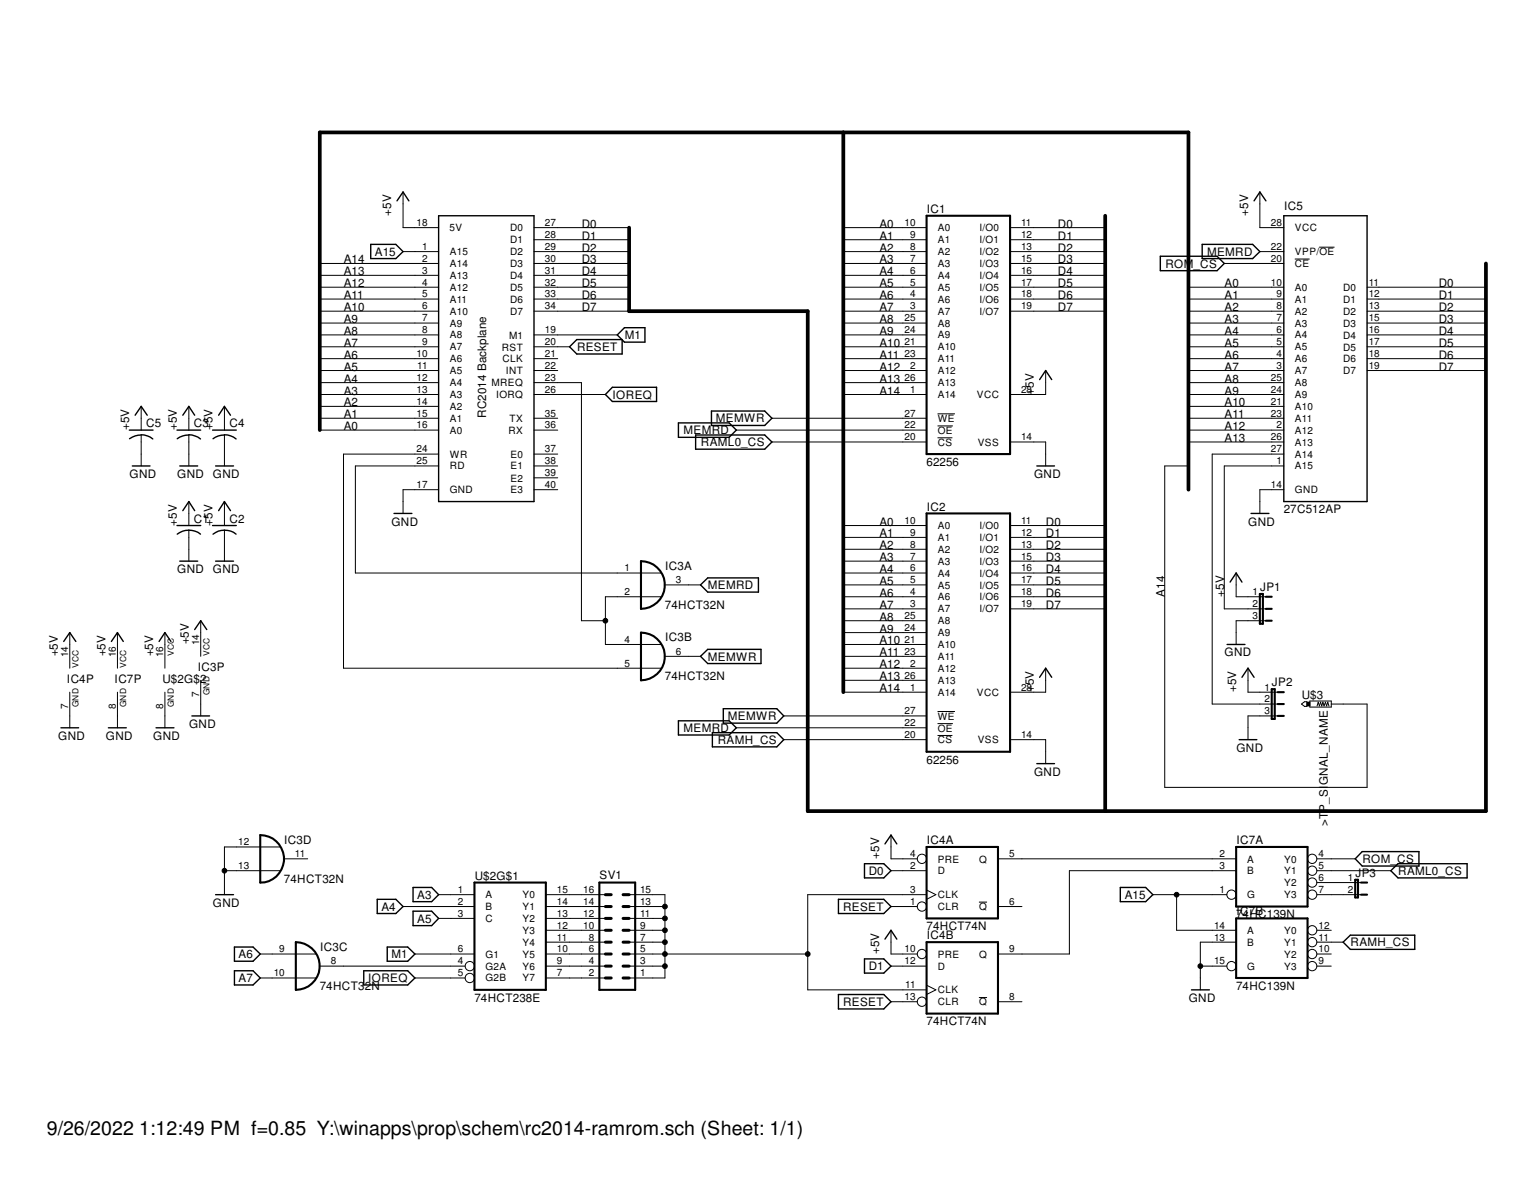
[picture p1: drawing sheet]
<svg xmlns="http://www.w3.org/2000/svg" width="279mm" height="216mm" viewBox="0 0 279 216" stroke-linecap="round" stroke-linejoin="round" font-family="sans-serif">
<g fill="none" stroke="#000" stroke-width=".18">
<path d="M73.4 34.9v6.5h6.4M229.3 34.9v6.5h4.4M58.2 47.9h21.6M58.2 50.1h21.6M58.2 52.2h21.6M58.2 54.4h21.6M58.2 56.6h21.6M58.2 58.8h21.6M73.4 45.8h6.4M97.2 41.4h17.3M97.2 43.6h17.3M97.2 45.8h17.3"/>
<path d="M97.2 47.9h17.3M97.2 50.1h17.3M97.2 52.2h17.3M97.2 54.4h17.3M97.2 56.6h17.3M153.5 41.4h15.2M153.5 43.6h15.2M153.5 45.8h15.2M153.5 47.9h15.2M153.5 50.1h15.2M153.5 52.2h15.2M153.5 54.4h15.2"/>
<path d="M153.5 56.6h15.2M153.5 58.8h15.2M183.9 41.4h17.3M183.9 43.6h17.3M183.9 45.8h17.3M183.9 47.9h17.3M183.9 50.1h17.3M183.9 52.2h17.3M183.9 54.4h17.3M183.9 56.6h17.3M216.3 52.2h17.4M216.3 54.4h17.4"/>
<path d="M216.3 56.6h17.4M216.3 58.8h17.4M222.8 47.9h10.9M229.3 45.8h4.4M235.7 47.1h2.7M240.1 45h2.8M248.8 52.2h21.7M248.8 54.4h21.7M248.8 56.6h21.7M248.8 58.8h21.7M25.7 73.9v4.3M25.7 79.1v5.7"/>
<path d="M34.4 73.9v4.3M34.4 79.1v5.7M40.9 73.9v4.3M40.9 79.1v5.7M58.2 60.9h21.6M58.2 63.1h21.6M58.2 65.2h21.6M58.2 67.4h21.6M58.2 69.6h21.6M58.2 71.8h21.6M58.2 76.1h21.6M58.2 78.2h21.6"/>
<path d="M58.2 73.9h21.6M97.2 60.9h15.2M97.2 63.1h6.5M97.2 65.2h4.3M97.2 67.4h4.3M97.2 69.6h8.6v43.3h4.4M97.2 71.8h13M97.2 76.1h4.3M97.2 78.2h4.3M134 78.2h34.7M140.5 76.1h28.2M153.5 60.9h15.2"/>
<path d="M153.5 63.1h15.2M153.5 65.2h15.2M153.5 67.4h15.2M153.5 69.6h15.2M153.5 71.8h15.2M170.6 75.3h3.2M170.6 77.5h2.8M170.6 79.6h2.8M190.3 67.4v4.4h-6.4M216.3 60.9h17.4M216.3 63.1h17.4M216.3 65.2h17.4"/>
<path d="M216.3 67.4h17.4M216.3 69.6h17.4M216.3 71.8h17.4M216.3 76.1h17.4M216.3 78.2h17.4M216.3 73.9h17.4M248.8 60.9h21.7M248.8 63.1h21.7M248.8 65.2h21.7M248.8 67.4h21.7M34.4 91.2v4.4M34.4 96.4v5.7"/>
<path d="M40.9 91.2v4.4M40.9 96.4v5.7M79.8 89.1h-6.4v4.3M79.8 82.6h-17.3v38.9h57.9M79.8 84.8h-15.1v19.4h55.7M97.2 89.1h4.3M97.2 82.6h4.3M97.2 84.8h4.3M97.2 86.9h4.3M140.5 80.4h28.2M153.5 95.6h15.2M153.5 97.7h15.2"/>
<path d="M153.5 99.9h15.2M183.9 80.4h6.4v4.4M183.9 95.6h17.3M183.9 97.7h17.3M183.9 99.9h17.3M216.3 80.4h17.4M216.3 84.8h-4.3v58.4h36.8v-15.1h-6.5M233.7 89.1h-4.4v4.3M233.7 82.6h-13.1v45.5h12M233.7 84.8h-10.9v25.9h7.6M12.7 115.1v6.4M21.4 115.1v6.4"/>
<path d="M30 115.1v6.4M36.5 112.9v6.5M120.4 108.5h-10.2v8.7h10.2M121 106.4h6.5M121 119.4h6.5M153.5 102.1h15.2M153.5 104.2h15.2M153.5 106.4h15.2M153.5 108.5h15.2M153.5 110.7h15.2M153.5 112.9h15.2M153.5 115.1h15.2"/>
<path d="M153.5 117.2h15.2M153.5 119.4h15.2M183.9 102.1h17.3M183.9 104.2h17.3M183.9 106.4h17.3M183.9 108.5h17.3M183.9 110.7h17.3M225 104.2v4.3h5.4M230.4 112.9h-5.4v4.3M12.7 125.9v6.5M21.4 125.9v6.5M30 125.9v6.5"/>
<path d="M36.5 123.7v6.5M134 132.4h34.7M142.7 130.2h26M142.7 134.5h26M153.5 121.5h15.2M153.5 123.7h15.2M153.5 125.9h15.2M170.6 129.4h3.2M170.6 131.6h2.8M170.6 133.8h2.8M183.9 134.5h6.4v4.4M190.3 121.5v4.4h-6.4"/>
<path d="M227.2 121.5v4.4h5.4M232.6 130.2h-5.4v4.3M236.9 128.1l.5-.5h.5v.9h-.5zM237.9 127.7h.5v.7h-.5zM238.4 127.5h3.9v1.1h-3.9zM239.7 128.4l.2-.7 .3 .7 .2-.7 .2 .7 .2-.7 .2 .7 .3-.7 .2 .7 .2-.7 .2 .7M40.9 158.4h10.2M51.1 154.1h-10.2v8.6M51.7 156.2h4.3M162.2 158.4h6.5M162.2 151.9v4.3h4.8M181.7 156.2h43.3"/>
<path d="M225 158.4h-30.4v15.1h-12.9M239.7 158.4h13.5M239.7 156.2h7M47.4 173.5h10.1M47.4 177.9h10.1M58.2 175.7h26.5M73.4 164.9h13M75.5 173.5h10.9M75.5 177.9h9.2M79.8 167h6.6M79.8 162.7h6.6M99.4 173.5h10.8"/>
<path d="M99.4 177.9h10.8M99.4 175.7h10.8M99.4 171.4h10.8M99.4 169.2h10.8M99.4 167h10.8M99.4 164.9h10.8M99.4 162.7h10.8M114.5 173.5h32.5M114.5 162.7h6.5v15.2h-6.5M114.5 175.7h6.5M114.5 171.4h6.5M114.5 169.2h6.5"/>
<path d="M114.5 167h6.5M114.5 164.9h6.5M162.2 169.2v4.3h4.8M162.2 175.7h6.5M162.2 164.9h4.8M168.7 162.7h-21.7v17.3h21.7M168.7 161.9l1.6 .8-1.6 .9M168.7 179.2l1.6 .8-1.6 .9M178.2 164.1h1.5M181.7 164.9h4.3M209.8 162.7h13.5M214.2 162.7v6.5h10.8"/>
<path d="M218.5 175.7h4.8M225 171.4h-6.5v8.6M239.7 173.5h2.6M239.7 175.7h2.6M239.7 171.4h4.8M239.7 169.2h2.6M239.7 162.7h8M239.7 160.5h8M162.2 182.2h4.8M178.2 181.4h1.5M181.7 182.2h4.3"/>
<circle cx="110.2" cy="112.9" r=".43"/>
<circle cx="40.8" cy="158.4" r=".43"/>
<circle cx="167.8" cy="156.2" r=".85"/>
<circle cx="238.8" cy="158.4" r=".85"/>
<circle cx="238.8" cy="156.2" r=".85"/>
<circle cx="85.5" cy="175.7" r=".85"/>
<circle cx="85.5" cy="177.9" r=".85"/>
<circle cx="121" cy="173.5" r=".43"/>
<circle cx="121" cy="164.9" r=".43"/>
<circle cx="121" cy="171.4" r=".43"/>
<circle cx="121" cy="175.7" r=".43"/>
<circle cx="121" cy="169.2" r=".43"/>
<circle cx="121" cy="167" r=".43"/>
<circle cx="147" cy="173.5" r=".43"/>
<circle cx="167.8" cy="173.5" r=".85"/>
<circle cx="167.8" cy="164.9" r=".85"/>
<circle cx="214.2" cy="162.7" r=".43"/>
<circle cx="218.5" cy="175.7" r=".43"/>
<circle cx="224.2" cy="162.7" r=".85"/>
<circle cx="224.2" cy="175.7" r=".85"/>
<circle cx="238.8" cy="171.4" r=".85"/>
<circle cx="238.8" cy="175.7" r=".85"/>
<circle cx="238.8" cy="160.5" r=".85"/>
<circle cx="238.8" cy="173.5" r=".85"/>
<circle cx="238.8" cy="162.7" r=".85"/>
<circle cx="238.8" cy="169.2" r=".85"/>
<circle cx="167.8" cy="182.2" r=".85"/>
</g>
<g fill="none" stroke="#000" stroke-width=".25">
<path d="M72.3 36.5l1.1-1.6 1 1.6M79.8 39.2h17.4v52h-17.4zM228.3 36.5l1-1.6 1.1 1.6M233.7 39.2h15.1v52h-15.1zM67.5 44.4h4.6l1.3 1.4-1.3 1.2h-4.6zM211.2 46.6h10.3l1.3 1.3-1.3 1.3h-10.3zM218.8 44.4h9.2l1.3 1.4-1.3 1.2h-9.2zM23.5 78.2h4.4M24.6 75.5l1.1-1.6 1.1 1.6M25.7 79.1a3.5 3.5 0 0 1 2.1 .7M25.7 79.1a3.6 3.6 0 0 0-2.1 .7M32.2 78.2h4.3"/>
<path d="M33.3 75.5l1.1-1.6 1 1.6M34.4 79.1a3.7 3.7 0 0 1 2.1 .7M34.4 79.1a3.6 3.6 0 0 0-2.1 .7M38.7 78.2h4.3M39.8 75.5l1.1-1.6 1.1 1.6M40.9 79.1a3.5 3.5 0 0 1 2.1 .7M40.9 79.1a3.4 3.4 0 0 0-2.1 .7M103.7 63.1l1.3-1.3h8.2v2.6h-8.2zM111.5 70.4h8v2.6h-8l-1.3-1.2zM112.4 60.9l1.3-1.3h3.7v2.6h-3.7zM123.5 76.9h9.2l1.3 1.3-1.3 1.3h-9.2zM126.6 79.1h12.6l1.3 1.3-1.3 1.3h-12.6z"/>
<path d="M129.5 74.8h9.7l1.3 1.3-1.3 1.3h-9.7zM189.2 69l1.1-1.6 1.1 1.6M24.1 84.8h3.2M32.2 95.6h4.3M32.3 97.2a3.5 3.5 0 0 1 4.2 0M32.7 84.8h3.3M33.3 92.9l1.1-1.7 1 1.7M38.7 95.6h4.3M38.8 97.2a3.4 3.4 0 0 1 4.2 0M39.2 84.8h3.3M39.8 92.9l1.1-1.7 1.1 1.7M71.7 93.4h3.3"/>
<path d="M188.7 84.8h3.2M227.7 93.4h3.3M11.6 116.7l1.1-1.6 1.1 1.6M20.3 116.7l1.1-1.6 1 1.6M29 116.7l1-1.6 1.1 1.6M32.7 102.1h3.3M35.4 114.5l1.1-1.6 1.1 1.6M39.2 102.1h3.3M127.5 106.4l1.3-1.3h9.2v2.6h-9.2zM127.5 119.4l1.3-1.3h9.7v2.6h-9.7zM223.4 117.2h3.2M223.9 105.9l1.1-1.7 1.1 1.7"/>
<path d="M11.1 132.4h3.2M19.7 132.4h3.3M28.4 132.4h3.3M34.9 130.2h3.2M123.5 131.1h9.2l1.3 1.3-1.3 1.3h-9.2zM129.7 133.3h11.7l1.3 1.2-1.3 1.3h-11.7zM131.7 128.9h9.7l1.3 1.3-1.3 1.3h-9.7zM188.7 138.9h3.2M189.2 123.2l1.1-1.7 1.1 1.7M225.6 134.5h3.2M226.1 123.2l1.1-1.7 1.1 1.7M157.4 157.1h3.5l1.3 1.3-1.3 1.3h-3.5z"/>
<path d="M161.1 153.5l1.1-1.6 1 1.6M247.9 154.9h10.4v2.6h-10.4l-1.2-1.3zM253.2 158.4l1.3-1.3h12.5v2.6h-12.5zM39.2 162.7h3.3M42.7 176.6h3.4l1.3 1.3-1.3 1.3h-3.4zM42.7 172.3h3.4l1.3 1.2-1.3 1.3h-3.4zM66.2 176.6h8l1.3 1.3-1.3 1.3h-8zM68.7 163.6h3.4l1.3 1.3-1.3 1.3h-3.4zM70.5 172.3h3.7l1.3 1.2-1.3 1.3h-3.7zM75.2 161.4h3.4l1.2 1.3-1.2 1.3h-3.4zM75.2 165.7h3.4l1.2 1.3-1.2 1.4h-3.4zM152.6 163.6h8.3l1.3 1.3-1.3 1.3h-8.3z"/>
<path d="M157.4 174.4h3.5l1.3 1.3-1.3 1.3h-3.5zM161.1 170.8l1.1-1.6 1 1.6M203.9 161.4h4.6l1.3 1.3-1.3 1.3h-4.6zM244.5 171.4l1.3-1.3h11.7v2.6h-11.7zM152.6 180.9h8.3l1.3 1.3-1.3 1.3h-8.3zM216.9 180h3.2"/>
</g>
<g fill="none" stroke="#000" stroke-width=".38">
<path d="M168.7 39.2h15.2v43.4h-15.2zM168.7 93.4h15.2v43.3h-15.2zM116.7 102.1a4.3 4.3 0 0 1 4.3 4.3 4.3 4.3 0 0 1-4.3 4.3zM116.7 115.1a4.3 4.3 0 0 1 4.3 4.3 4.3 4.3 0 0 1-4.3 4.3zM229.3 108h.6v5.5h-.6zM230.4 112.9h1.1M230.4 110.7h1.1M230.4 108.5h1.1M231.5 125.3h.5v5.5h-.5zM232.6 130.2h1.1M232.6 128.1h1.1M232.6 125.9h1.1"/>
<path d="M47.4 151.9a4.3 4.3 0 0 1 4.3 4.3 4.3 4.3 0 0 1-4.3 4.3zM168.7 154.1h13v12.9h-13zM225 154.1h13v10.8h-13zM53.8 171.4a4.3 4.3 0 0 1 4.4 4.3 4.3 4.3 0 0 1-4.4 4.3zM86.4 160.5h13v19.5h-13zM109.1 160.5h6.5v19.5h-6.5zM168.7 171.4h13v13h-13zM225 167h13v10.9h-13zM246.7 160h.5v3.2h-.5zM247.7 160.5h1.1M247.7 162.7h1.1"/>
</g>
<g fill="none" stroke="#000" stroke-width=".55">
<path d="M110.2 173.5h1.1M110.2 175.7h1.1M110.2 177.9h1.1M110.2 169.2h1.1M110.2 171.4h1.1M110.2 162.7h1.1M110.2 164.9h1.1M110.2 167h1.1M113.4 173.5h1.1M113.4 175.7h1.1M113.4 177.9h1.1M113.4 169.2h1.1"/>
<path d="M113.4 171.4h1.1M113.4 162.7h1.1M113.4 164.9h1.1M113.4 167h1.1"/>
</g>
<g fill="#000">
<path d="M237.9 127.7h.5v.7h-.5z" fill-rule="evenodd"/>
<circle cx="110.2" cy="112.9" r=".43"/>
<circle cx="40.8" cy="158.4" r=".43"/>
<circle cx="121" cy="173.5" r=".43"/>
<circle cx="121" cy="164.9" r=".43"/>
<circle cx="121" cy="171.4" r=".43"/>
<circle cx="121" cy="175.7" r=".43"/>
<circle cx="121" cy="169.2" r=".43"/>
<circle cx="121" cy="167" r=".43"/>
<circle cx="147" cy="173.5" r=".43"/>
<circle cx="214.2" cy="162.7" r=".43"/>
<circle cx="218.5" cy="175.7" r=".43"/>
</g>
<path d="M153.5 24.1v101.8M201.2 39.2v108.3M114.5 41.4v15.2h32.5v90.9h123.5v-99.6M58.2 78.2v-54.1h158.1v65" fill="none" stroke="#000" stroke-width=".68"/>
<text font-size="3.6" x="8.5" y="206.4">9/26/2022 1:12:49 PM f=0.85 Y:\winapps\prop\schem\rc2014-ramrom.sch (Sheet: 1/1)</text>
<g font-size="2.1">
<text x="71.2" y="39.2" transform="rotate(-90 71.2 39.2)">+5V</text>
<text x="105.9" y="41.4">D0</text>
<text x="160.1" y="41.4">A0</text>
<text x="168.7" y="38.7">IC1</text>
<text x="192.5" y="41.4">D0</text>
<text x="227.2" y="39.2" transform="rotate(-90 227.2 39.2)">+5V</text>
<text x="233.7" y="38.2">IC5</text>
<text x="62.6" y="47.9">A14</text>
<text x="68.2" y="46.5">A15</text>
<text x="105.9" y="43.6">D1</text>
<text x="105.9" y="45.8">D2</text>
<text x="105.9" y="47.9">D3</text>
<text x="160.1" y="47.9">A3</text>
<text x="160.1" y="45.8">A2</text>
<text x="160.1" y="43.6">A1</text>
<text x="192.5" y="43.6">D1</text>
<text x="192.5" y="45.8">D2</text>
<text x="192.5" y="47.9">D3</text>
<text x="219.7" y="46.5">MEMRD</text>
<text x="62.6" y="50.1">A13</text>
<text x="62.6" y="52.2">A12</text>
<text x="105.9" y="52.2">D5</text>
<text x="105.9" y="50.1">D4</text>
<text x="160.1" y="52.2">A5</text>
<text x="160.1" y="50.1">A4</text>
<text x="192.5" y="50.1">D4</text>
<text x="192.5" y="52.2">D5</text>
<text x="212.1" y="48.7">ROM_CS</text>
<text x="222.9" y="52.2">A0</text>
<text x="261.9" y="52.2">D0</text>
<text x="62.6" y="54.4">A11</text>
<text x="62.6" y="56.6">A10</text>
<text x="62.6" y="58.8">A9</text>
<text x="105.9" y="56.6">D7</text>
<text x="105.9" y="54.4">D6</text>
<text x="160.1" y="58.8">A8</text>
<text x="160.1" y="56.6">A7</text>
<text x="160.1" y="54.4">A6</text>
<text x="192.5" y="54.4">D6</text>
<text x="192.5" y="56.6">D7</text>
<text x="222.9" y="54.4">A1</text>
<text x="222.9" y="58.8">A3</text>
<text x="222.9" y="56.6">A2</text>
<text x="261.9" y="58.8">D3</text>
<text x="261.9" y="54.4">D1</text>
<text x="261.9" y="56.6">D2</text>
<text x="62.6" y="60.9">A8</text>
<text x="62.6" y="63.1">A7</text>
<text x="62.6" y="65.2">A6</text>
<text x="105" y="63.8">RESET</text>
<text x="113.7" y="61.7">M1</text>
<text x="160.1" y="65.2">A11</text>
<text x="160.1" y="63.1">A10</text>
<text x="160.1" y="60.9">A9</text>
<text x="222.9" y="65.2">A6</text>
<text x="222.9" y="63.1">A5</text>
<text x="222.9" y="60.9">A4</text>
<text x="261.9" y="65.2">D6</text>
<text x="261.9" y="60.9">D4</text>
<text x="261.9" y="63.1">D5</text>
<text x="62.6" y="67.4">A5</text>
<text x="62.6" y="69.6">A4</text>
<text x="62.6" y="71.8">A3</text>
<text x="160.1" y="69.6">A13</text>
<text x="160.1" y="67.4">A12</text>
<text x="160.1" y="71.8">A14</text>
<text x="188.2" y="71.8" transform="rotate(-90 188.2 71.8)">+5V</text>
<text x="222.9" y="71.8">A9</text>
<text x="222.9" y="69.6">A8</text>
<text x="222.9" y="67.4">A7</text>
<text x="261.9" y="67.4">D7</text>
<text x="26.6" y="77.7">C5</text>
<text x="35.3" y="77.7">C3</text>
<text x="41.8" y="77.7">C4</text>
<text x="62.6" y="76.1">A1</text>
<text x="62.6" y="73.9">A2</text>
<text x="88.5" y="76" transform="rotate(-90 88.5 76)">RC2014 Backplane</text>
<text x="111.5" y="72.5">IOREQ</text>
<text x="130.3" y="76.8">MEMWR</text>
<text x="222.9" y="76.1">A11</text>
<text x="222.9" y="73.9">A10</text>
<text x="23.5" y="78.2" transform="rotate(-90 23.5 78.2)">+5V</text>
<text x="32.2" y="78.2" transform="rotate(-90 32.2 78.2)">+5V</text>
<text x="38.7" y="78.2" transform="rotate(-90 38.7 78.2)">+5V</text>
<text x="62.6" y="78.2">A0</text>
<text x="124.4" y="79">MEMRD</text>
<text x="127.6" y="81.2">RAML0_CS</text>
<text x="222.9" y="80.4">A13</text>
<text x="222.9" y="78.2">A12</text>
<text x="23.6" y="86.9">GND</text>
<text x="32.3" y="86.9">GND</text>
<text x="38.7" y="86.9">GND</text>
<text x="168.7" y="84.8">62256</text>
<text x="188.2" y="86.9">GND</text>
<text x="32.2" y="95.6" transform="rotate(-90 32.2 95.6)">+5V</text>
<text x="35.3" y="95">C1</text>
<text x="38.7" y="95.6" transform="rotate(-90 38.7 95.6)">+5V</text>
<text x="41.8" y="95">C2</text>
<text x="71.2" y="95.6">GND</text>
<text x="160.1" y="95.6">A0</text>
<text x="168.7" y="92.9">IC2</text>
<text x="190.4" y="95.6">D0</text>
<text x="227.2" y="95.6">GND</text>
<text x="233.7" y="93.4">27C512AP</text>
<text x="160.1" y="99.9">A2</text>
<text x="160.1" y="97.7">A1</text>
<text x="190.4" y="97.7">D1</text>
<text x="190.4" y="99.9">D2</text>
<text x="32.3" y="104.2">GND</text>
<text x="38.7" y="104.2">GND</text>
<text x="121.1" y="103.7">IC3A</text>
<text x="128.9" y="107.1">MEMRD</text>
<text x="160.1" y="106.4">A5</text>
<text x="160.1" y="104.2">A4</text>
<text x="160.1" y="102.1">A3</text>
<text x="190.4" y="104.2">D4</text>
<text x="190.4" y="106.4">D5</text>
<text x="190.4" y="102.1">D3</text>
<text x="229.4" y="107.5">JP1</text>
<text x="121" y="110.7">74HCT32N</text>
<text x="160.1" y="112.9">A8</text>
<text x="160.1" y="110.7">A7</text>
<text x="160.1" y="108.6">A6</text>
<text x="190.4" y="108.6">D6</text>
<text x="190.4" y="110.7">D7</text>
<text x="212" y="108.5" transform="rotate(-90 212 108.5)">A14</text>
<text x="222.8" y="108.6" transform="rotate(-90 222.8 108.6)">+5V</text>
<text x="10.5" y="119.4" transform="rotate(-90 10.5 119.4)">+5V</text>
<text x="19.2" y="119.4" transform="rotate(-90 19.2 119.4)">+5V</text>
<text x="27.9" y="119.4" transform="rotate(-90 27.9 119.4)">+5V</text>
<text x="34.4" y="117.2" transform="rotate(-90 34.4 117.2)">+5V</text>
<text x="121.1" y="116.7">IC3B</text>
<text x="160.1" y="119.4">A11</text>
<text x="160.1" y="117.2">A10</text>
<text x="160.1" y="115.1">A9</text>
<text x="222.9" y="119.4">GND</text>
<text x="12.2" y="124.2">IC4P</text>
<text x="20.9" y="124.2">IC7P</text>
<text x="29.5" y="124.2">U$2G$2</text>
<text x="36" y="122.1">IC3P</text>
<text x="121" y="123.7">74HCT32N</text>
<text x="128.9" y="120.1">MEMWR</text>
<text x="160.1" y="123.7">A13</text>
<text x="160.1" y="121.6">A12</text>
<text x="160.1" y="125.9">A14</text>
<text x="188.2" y="125.9" transform="rotate(-90 188.2 125.9)">+5V</text>
<text x="225" y="125.9" transform="rotate(-90 225 125.9)">+5V</text>
<text x="231.5" y="124.8">JP2</text>
<text x="132.5" y="131">MEMWR</text>
<text x="236.9" y="127.2">U$3</text>
<text x="10.6" y="134.6">GND</text>
<text x="19.3" y="134.6">GND</text>
<text x="27.9" y="134.6">GND</text>
<text x="34.4" y="132.4">GND</text>
<text x="124.4" y="133.1">MEMRD</text>
<text x="130.6" y="135.3">RAMH_CS</text>
<text x="225" y="136.7">GND</text>
<text x="168.7" y="138.9">62256</text>
<text x="188.2" y="141.1">GND</text>
<text x="51.7" y="153.5">IC3D</text>
<text x="168.7" y="153.5">IC4A</text>
<text x="225" y="153.5">IC7A</text>
<text x="241.7" y="150.3" transform="rotate(-90 241.7 150.3)">&gt;TP_SIGNAL_NAME</text>
<text x="51.7" y="160.5">74HCT32N</text>
<text x="86.4" y="160">U$2G$1</text>
<text x="109.1" y="159.9">SV1</text>
<text x="158.1" y="159.1">D0</text>
<text x="160" y="156.2" transform="rotate(-90 160 156.2)">+5V</text>
<text x="246.7" y="159.5">JP3</text>
<text x="248" y="157">ROM_CS</text>
<text x="254.5" y="159.1">RAML0_CS</text>
<text x="38.7" y="164.9">GND</text>
<text x="69.4" y="165.7">A4</text>
<text x="75.9" y="167.8">A5</text>
<text x="75.9" y="163.5">A3</text>
<text x="153.5" y="165.7">RESET</text>
<text x="204.7" y="163.5">A15</text>
<text x="225" y="167">74HC139N</text>
<text x="225" y="166.5">IC7B</text>
<text x="58.3" y="173">IC3C</text>
<text x="160" y="173.5" transform="rotate(-90 160 173.5)">+5V</text>
<text x="168.7" y="169.2">74HCT74N</text>
<text x="168.7" y="170.9">IC4B</text>
<text x="245.8" y="172.1">RAMH_CS</text>
<text x="43.4" y="178.6">A7</text>
<text x="43.4" y="174.3">A6</text>
<text x="67" y="178.6">IOREQ</text>
<text x="71.2" y="174.3">M1</text>
<text x="158.1" y="176.5">D1</text>
<text x="58.2" y="180">74HCT32N</text>
<text x="86.4" y="182.2">74HCT238E</text>
<text x="153.5" y="183">RESET</text>
<text x="216.4" y="182.2">GND</text>
<text x="225" y="180">74HC139N</text>
<text x="168.7" y="186.5">74HCT74N</text>
</g>
<g font-size="1.8">
<text x="75.8" y="41.1">18</text>
<text x="99.2" y="41.1">27</text>
<text x="164.6" y="41.1">10</text>
<text x="185.8" y="41.1">11</text>
<text x="231.3" y="41.1">28</text>
<text x="76.8" y="45.5">1</text>
<text x="76.8" y="47.6">2</text>
<text x="81.8" y="42.1">5V</text>
<text x="81.9" y="46.4">A15</text>
<text x="92.8" y="42.1">D0</text>
<text x="92.8" y="44.2">D1</text>
<text x="92.8" y="46.4">D2</text>
<text x="99.2" y="43.3">28</text>
<text x="99.2" y="45.5">29</text>
<text x="99.2" y="47.6">30</text>
<text x="165.7" y="43.3">9</text>
<text x="165.7" y="45.5">8</text>
<text x="165.7" y="47.6">7</text>
<text x="170.7" y="42.1">A0</text>
<text x="170.7" y="44.2">A1</text>
<text x="170.7" y="46.4">A2</text>
<text x="178.3" y="42.1">I/O0</text>
<text x="178.3" y="44.2">I/O1</text>
<text x="178.3" y="46.4">I/O2</text>
<text x="185.8" y="43.3">12</text>
<text x="185.8" y="45.5">13</text>
<text x="185.8" y="47.6">15</text>
<text x="231.3" y="47.6">20</text>
<text x="231.3" y="45.5">22</text>
<text x="235.7" y="46.4">VPP/OE</text>
<text x="235.7" y="42.1">VCC</text>
<text x="76.8" y="49.8">3</text>
<text x="76.8" y="51.9">4</text>
<text x="81.9" y="48.6">A14</text>
<text x="81.9" y="50.7">A13</text>
<text x="81.9" y="52.9">A12</text>
<text x="92.8" y="48.6">D3</text>
<text x="92.8" y="50.8">D4</text>
<text x="92.8" y="52.9">D5</text>
<text x="99.2" y="49.8">31</text>
<text x="99.2" y="51.9">32</text>
<text x="165.7" y="49.8">6</text>
<text x="165.7" y="51.9">5</text>
<text x="170.7" y="48.6">A3</text>
<text x="170.7" y="50.7">A4</text>
<text x="170.7" y="52.9">A5</text>
<text x="178.3" y="48.6">I/O3</text>
<text x="178.3" y="50.8">I/O4</text>
<text x="178.3" y="52.9">I/O5</text>
<text x="185.8" y="49.8">16</text>
<text x="185.8" y="51.9">17</text>
<text x="231.3" y="51.9">10</text>
<text x="235.7" y="52.9">A0</text>
<text x="235.7" y="48.6">CE</text>
<text x="244.5" y="52.9">D0</text>
<text x="249.1" y="51.9">11</text>
<text x="76.8" y="54.1">5</text>
<text x="76.8" y="56.3">6</text>
<text x="76.8" y="58.5">7</text>
<text x="81.9" y="55.1">A11</text>
<text x="81.9" y="57.2">A10</text>
<text x="81.9" y="59.4">A9</text>
<text x="92.8" y="55.1">D6</text>
<text x="92.8" y="57.2">D7</text>
<text x="99.2" y="54.1">33</text>
<text x="99.2" y="56.3">34</text>
<text x="164.6" y="58.5">25</text>
<text x="165.7" y="54.1">4</text>
<text x="165.7" y="56.3">3</text>
<text x="170.7" y="55.1">A6</text>
<text x="170.7" y="57.2">A7</text>
<text x="170.7" y="59.4">A8</text>
<text x="178.3" y="55.1">I/O6</text>
<text x="178.3" y="57.2">I/O7</text>
<text x="185.8" y="54.1">18</text>
<text x="185.8" y="56.3">19</text>
<text x="232.3" y="54.1">9</text>
<text x="232.3" y="56.3">8</text>
<text x="232.3" y="58.5">7</text>
<text x="235.7" y="55.1">A1</text>
<text x="235.7" y="57.2">A2</text>
<text x="235.7" y="59.4">A3</text>
<text x="244.5" y="55.1">D1</text>
<text x="244.5" y="57.2">D2</text>
<text x="244.5" y="59.4">D3</text>
<text x="249.1" y="54.1">12</text>
<text x="249.1" y="56.3">13</text>
<text x="249.1" y="58.5">15</text>
<text x="75.8" y="64.9">10</text>
<text x="76.8" y="60.6">8</text>
<text x="76.8" y="62.8">9</text>
<text x="81.9" y="61.6">A8</text>
<text x="81.9" y="63.7">A7</text>
<text x="81.9" y="65.9">A6</text>
<text x="91.4" y="63.8">RST</text>
<text x="91.4" y="65.9">CLK</text>
<text x="92.7" y="61.6">M1</text>
<text x="99.2" y="60.6">19</text>
<text x="99.2" y="62.8">20</text>
<text x="99.2" y="64.9">21</text>
<text x="164.6" y="60.6">24</text>
<text x="164.6" y="62.8">21</text>
<text x="164.6" y="64.9">23</text>
<text x="170.7" y="61.6">A9</text>
<text x="170.7" y="63.7">A10</text>
<text x="170.7" y="65.9">A11</text>
<text x="232.3" y="60.6">6</text>
<text x="232.3" y="62.8">5</text>
<text x="232.3" y="64.9">4</text>
<text x="235.7" y="61.6">A4</text>
<text x="235.7" y="63.7">A5</text>
<text x="235.7" y="65.9">A6</text>
<text x="244.5" y="61.6">D4</text>
<text x="244.5" y="63.8">D5</text>
<text x="244.5" y="65.9">D6</text>
<text x="249.1" y="60.6">16</text>
<text x="249.1" y="62.8">17</text>
<text x="249.1" y="64.9">18</text>
<text x="75.8" y="69.3">12</text>
<text x="75.8" y="71.5">13</text>
<text x="75.9" y="67.1">11</text>
<text x="81.9" y="68.1">A5</text>
<text x="81.9" y="70.2">A4</text>
<text x="89.5" y="70.2">MREQ</text>
<text x="92.1" y="68.1">INT</text>
<text x="99.2" y="67.1">22</text>
<text x="99.2" y="69.3">23</text>
<text x="99.2" y="71.5">26</text>
<text x="164.6" y="69.3">26</text>
<text x="165.7" y="67.1">2</text>
<text x="165.7" y="71.5">1</text>
<text x="170.7" y="68.1">A12</text>
<text x="170.7" y="70.2">A13</text>
<text x="185.8" y="71.5">28</text>
<text x="231.3" y="69.3">25</text>
<text x="231.3" y="71.5">24</text>
<text x="232.3" y="67.1">3</text>
<text x="235.7" y="68.1">A7</text>
<text x="235.7" y="70.2">A8</text>
<text x="244.5" y="68.1">D7</text>
<text x="249.1" y="67.1">19</text>
<text x="75.8" y="73.6">14</text>
<text x="75.8" y="75.8">15</text>
<text x="75.8" y="77.9">16</text>
<text x="81.9" y="72.4">A3</text>
<text x="81.9" y="74.5">A2</text>
<text x="81.9" y="76.7">A1</text>
<text x="90.3" y="72.4">IORQ</text>
<text x="92.8" y="76.8">TX</text>
<text x="99.2" y="75.8">35</text>
<text x="99.2" y="77.9">36</text>
<text x="164.6" y="75.8">27</text>
<text x="164.6" y="77.9">22</text>
<text x="170.7" y="72.4">A14</text>
<text x="170.7" y="76.7">WE</text>
<text x="177.8" y="72.4">VCC</text>
<text x="231.3" y="73.6">21</text>
<text x="231.3" y="75.8">23</text>
<text x="232.3" y="77.9">2</text>
<text x="235.7" y="72.4">A9</text>
<text x="235.7" y="74.5">A10</text>
<text x="235.7" y="76.7">A11</text>
<text x="75.8" y="82.3">24</text>
<text x="81.9" y="78.9">A0</text>
<text x="81.9" y="83.2">WR</text>
<text x="92.5" y="78.9">RX</text>
<text x="92.9" y="83.2">E0</text>
<text x="99.2" y="82.3">37</text>
<text x="164.6" y="80.1">20</text>
<text x="170.7" y="78.9">OE</text>
<text x="170.7" y="81.1">CS</text>
<text x="178" y="81.1">VSS</text>
<text x="185.8" y="80.1">14</text>
<text x="231.3" y="82.3">27</text>
<text x="231.3" y="80.1">26</text>
<text x="235.7" y="83.2">A14</text>
<text x="235.7" y="78.9">A12</text>
<text x="235.7" y="81.1">A13</text>
<text x="75.8" y="88.8">17</text>
<text x="75.8" y="84.5">25</text>
<text x="81.9" y="89.7">GND</text>
<text x="81.9" y="85.4">RD</text>
<text x="92.9" y="85.4">E1</text>
<text x="92.9" y="87.6">E2</text>
<text x="92.9" y="89.7">E3</text>
<text x="99.2" y="84.5">38</text>
<text x="99.2" y="86.6">39</text>
<text x="99.2" y="88.8">40</text>
<text x="231.3" y="88.8">14</text>
<text x="232.3" y="84.5">1</text>
<text x="235.7" y="89.7">GND</text>
<text x="235.7" y="85.4">A15</text>
<text x="164.6" y="95.2">10</text>
<text x="185.8" y="95.2">11</text>
<text x="165.7" y="97.5">9</text>
<text x="165.7" y="99.6">8</text>
<text x="165.7" y="101.8">7</text>
<text x="170.7" y="96.2">A0</text>
<text x="170.7" y="98.4">A1</text>
<text x="170.7" y="100.5">A2</text>
<text x="178.3" y="96.2">I/O0</text>
<text x="178.3" y="98.4">I/O1</text>
<text x="178.3" y="100.6">I/O2</text>
<text x="185.8" y="97.5">12</text>
<text x="185.8" y="99.6">13</text>
<text x="185.8" y="101.8">15</text>
<text x="113.7" y="103.9">1</text>
<text x="123" y="106.1">3</text>
<text x="165.7" y="103.9">6</text>
<text x="165.7" y="106.1">5</text>
<text x="170.7" y="102.7">A3</text>
<text x="170.7" y="104.9">A4</text>
<text x="170.7" y="107.1">A5</text>
<text x="178.3" y="102.7">I/O3</text>
<text x="178.3" y="104.9">I/O4</text>
<text x="178.3" y="107.1">I/O5</text>
<text x="185.8" y="103.9">16</text>
<text x="185.8" y="106.1">17</text>
<text x="113.7" y="108.2">2</text>
<text x="164.6" y="112.6">25</text>
<text x="165.7" y="108.2">4</text>
<text x="165.7" y="110.4">3</text>
<text x="170.7" y="109.2">A6</text>
<text x="170.7" y="111.4">A7</text>
<text x="170.7" y="113.5">A8</text>
<text x="178.3" y="109.2">I/O6</text>
<text x="178.3" y="111.4">I/O7</text>
<text x="185.8" y="108.2">18</text>
<text x="185.8" y="110.4">19</text>
<text x="228" y="108.2">1</text>
<text x="228" y="110.4">2</text>
<text x="228" y="112.6">3</text>
<text x="12.4" y="119.5" transform="rotate(-90 12.4 119.5)">14</text>
<text x="21.1" y="119.5" transform="rotate(-90 21.1 119.5)">16</text>
<text x="29.7" y="119.5" transform="rotate(-90 29.7 119.5)">16</text>
<text x="36.2" y="117.4" transform="rotate(-90 36.2 117.4)">14</text>
<text x="113.7" y="116.9">4</text>
<text x="123" y="119.1">6</text>
<text x="164.6" y="114.8">24</text>
<text x="164.6" y="116.9">21</text>
<text x="164.6" y="119.1">23</text>
<text x="170.7" y="115.7">A9</text>
<text x="170.7" y="117.9">A10</text>
<text x="113.7" y="121.2">5</text>
<text x="164.6" y="123.4">26</text>
<text x="165.7" y="121.2">2</text>
<text x="165.7" y="125.6">1</text>
<text x="170.7" y="120.1">A11</text>
<text x="170.7" y="122.2">A12</text>
<text x="170.7" y="124.4">A13</text>
<text x="185.8" y="125.6">28</text>
<text x="230.2" y="125.6">1</text>
<text x="12.4" y="128.9" transform="rotate(-90 12.4 128.9)">7</text>
<text x="21.1" y="128.9" transform="rotate(-90 21.1 128.9)">8</text>
<text x="29.7" y="128.9" transform="rotate(-90 29.7 128.9)">8</text>
<text x="36.2" y="126.7" transform="rotate(-90 36.2 126.7)">7</text>
<text x="164.6" y="129.9">27</text>
<text x="170.7" y="126.5">A14</text>
<text x="170.7" y="130.9">WE</text>
<text x="177.8" y="126.5">VCC</text>
<text x="230.2" y="127.8">2</text>
<text x="230.2" y="129.9">3</text>
<text x="164.6" y="132.1">22</text>
<text x="164.6" y="134.2">20</text>
<text x="170.7" y="133.1">OE</text>
<text x="170.7" y="135.2">CS</text>
<text x="178" y="135.2">VSS</text>
<text x="185.8" y="134.2">14</text>
<text x="43.3" y="153.8">12</text>
<text x="53.7" y="155.9">11</text>
<text x="165.7" y="155.9">4</text>
<text x="183.7" y="155.9">5</text>
<text x="222" y="155.9">2</text>
<text x="240" y="155.9">4</text>
<text x="43.3" y="158.1">13</text>
<text x="165.7" y="158.1">2</text>
<text x="170.7" y="159">D</text>
<text x="170.7" y="156.9">PRE</text>
<text x="178.2" y="156.9">Q</text>
<text x="222" y="158.1">3</text>
<text x="227" y="156.9">A</text>
<text x="227" y="159">B</text>
<text x="233.8" y="156.9">Y0</text>
<text x="233.8" y="159">Y1</text>
<text x="233.8" y="161.2">Y2</text>
<text x="240" y="158.1">5</text>
<text x="240" y="160.2">6</text>
<text x="245.3" y="160.2">1</text>
<text x="83.4" y="166.8">3</text>
<text x="83.4" y="164.6">2</text>
<text x="83.4" y="162.4">1</text>
<text x="88.4" y="167.7">C</text>
<text x="88.4" y="165.5">B</text>
<text x="88.4" y="163.4">A</text>
<text x="95.1" y="165.5">Y1</text>
<text x="95.1" y="167.7">Y2</text>
<text x="95.1" y="163.4">Y0</text>
<text x="101.3" y="164.6">14</text>
<text x="101.3" y="166.8">13</text>
<text x="101.3" y="162.4">15</text>
<text x="106.2" y="166.8">12</text>
<text x="106.2" y="164.6">14</text>
<text x="106.2" y="162.4">16</text>
<text x="116.5" y="166.8">11</text>
<text x="116.5" y="164.6">13</text>
<text x="116.5" y="162.4">15</text>
<text x="165.7" y="164.6">1</text>
<text x="165.7" y="162.4">3</text>
<text x="170.7" y="165.5">CLR</text>
<text x="170.7" y="163.4">CLK</text>
<text x="178.2" y="165.5">Q</text>
<text x="183.7" y="164.6">6</text>
<text x="222" y="162.4">1</text>
<text x="227" y="163.4">G</text>
<text x="233.8" y="163.4">Y3</text>
<text x="240" y="162.4">7</text>
<text x="245.3" y="162.4">2</text>
<text x="50.8" y="173.2">9</text>
<text x="83.4" y="173.2">6</text>
<text x="95.1" y="169.9">Y3</text>
<text x="95.1" y="172">Y4</text>
<text x="101.3" y="168.9">12</text>
<text x="101.3" y="171.1">11</text>
<text x="101.3" y="173.2">10</text>
<text x="106.2" y="168.9">10</text>
<text x="107.2" y="173.2">6</text>
<text x="107.2" y="171.1">8</text>
<text x="116.5" y="173.2">5</text>
<text x="116.5" y="171.1">7</text>
<text x="116.5" y="168.9">9</text>
<text x="164.6" y="173.2">10</text>
<text x="183.7" y="173.2">9</text>
<text x="221" y="168.9">14</text>
<text x="221" y="171.1">13</text>
<text x="227" y="169.9">A</text>
<text x="227" y="172">B</text>
<text x="233.8" y="169.9">Y0</text>
<text x="233.8" y="172">Y1</text>
<text x="240" y="168.9">12</text>
<text x="240" y="171.1">11</text>
<text x="240" y="173.2">10</text>
<text x="49.8" y="177.6">10</text>
<text x="60.2" y="175.4">8</text>
<text x="83.4" y="177.6">5</text>
<text x="83.4" y="175.4">4</text>
<text x="88.4" y="178.5">G2B</text>
<text x="88.4" y="176.4">G2A</text>
<text x="88.4" y="174.2">G1</text>
<text x="95.1" y="174.2">Y5</text>
<text x="95.1" y="176.4">Y6</text>
<text x="95.1" y="178.5">Y7</text>
<text x="101.3" y="175.4">9</text>
<text x="101.3" y="177.6">7</text>
<text x="107.2" y="177.6">2</text>
<text x="107.2" y="175.4">4</text>
<text x="116.5" y="177.6">1</text>
<text x="116.5" y="175.4">3</text>
<text x="164.6" y="175.4">12</text>
<text x="164.8" y="179.7">11</text>
<text x="170.7" y="176.4">D</text>
<text x="170.7" y="174.2">PRE</text>
<text x="178.2" y="174.2">Q</text>
<text x="221" y="175.4">15</text>
<text x="227" y="176.4">G</text>
<text x="233.8" y="174.2">Y2</text>
<text x="233.8" y="176.4">Y3</text>
<text x="240" y="175.4">9</text>
<text x="164.6" y="181.9">13</text>
<text x="170.7" y="182.8">CLR</text>
<text x="170.7" y="180.7">CLK</text>
<text x="178.2" y="182.9">Q</text>
<text x="183.7" y="181.9">8</text>
</g>
<g font-size="1.5">
<text x="31.7" y="119.3" transform="rotate(-90 31.7 119.3)">VCC</text>
<text x="38.1" y="119.3" transform="rotate(-90 38.1 119.3)">VCC</text>
<text x="14.3" y="121.5" transform="rotate(-90 14.3 121.5)">VCC</text>
<text x="23" y="121.5" transform="rotate(-90 23 121.5)">VCC</text>
<text x="14.3" y="128.7" transform="rotate(-90 14.3 128.7)">GND</text>
<text x="23" y="128.7" transform="rotate(-90 23 128.7)">GND</text>
<text x="31.7" y="128.7" transform="rotate(-90 31.7 128.7)">GND</text>
<text x="38.1" y="126.5" transform="rotate(-90 38.1 126.5)">GND</text>
</g>
</svg>
